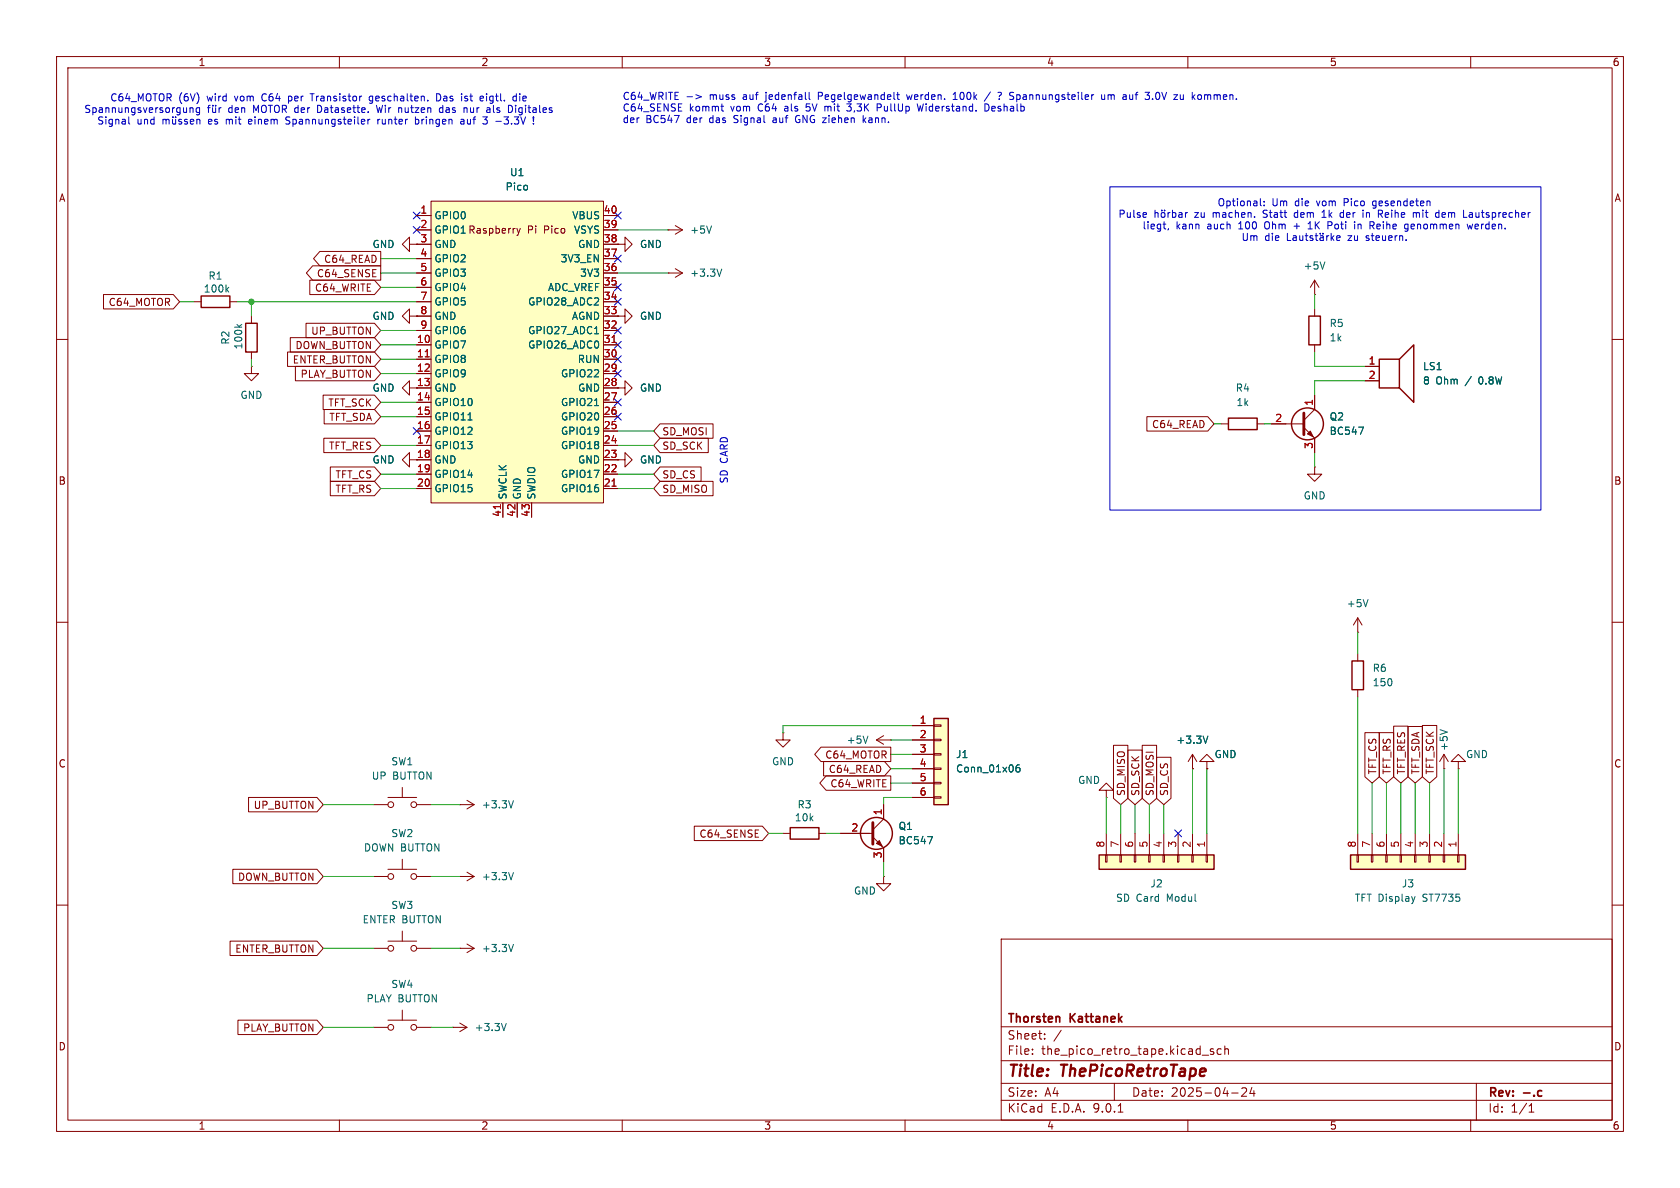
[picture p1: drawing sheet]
<svg xmlns="http://www.w3.org/2000/svg" width="297mm" height="210mm" viewBox="0 0 297 210" stroke-linecap="round" stroke-linejoin="round" font-family="sans-serif">
<g fill="none" stroke="#840000" stroke-width=".18">
<path d="M10 10h277v190h-277zM12 12h273v186h-273zM60 10v2M110 10v2M160 10v2M210 10v2M260 10v2M72.4 43.2v-1.3l-1.3 1.3 1.3 1.3v-1.3h1.3M73.7 43.2h.1M109.2 43.2h1.3v-1.3l1.3 1.3-1.3 1.3v-1.3M109.2 43.2h.1M10 60h2"/>
<path d="M285 60h2M10 110h2M285 110h2M255.3 135.9h.1M255.3 133.4l-.8 1.2M255.3 133.4l.7 1.2M255.3 133.4v2.5M10 160h2M177 166h108v32h-108zM285 160h2M60 198v2M110 198v2"/>
<path d="M160 198v2M177 194.5h108M177 191.5h108M177 187.5h108M177 181.5h108M182.5 186.3v.1M182.5 185.5v.1M184.7 183.6v.1M184.7 182.8v.1M187.6 182.1l-1.3 2M197 191.5v3M197.7 196.6h.8"/>
<path d="M210 198v2M212.5 186.5h1.2M214.5 185.5l-.3-.1-.2 .2v.2l.5 .2v.3h-.5M215.9 185.5l-.4-.1-.3 .3v.4l.1 .2h.6M216.5 185.5l.2-.1 .4 .1 .1 .9M216.5 184.9v1.5M217.7 193.2h1.2M219.5 192.4l.6-.1 .2 .1 .1 .3-.9 1.1h.9M221.3 192.2l-.3 1.1h.9M221.7 192.8v1M260 198v2M261 191.5v6.5"/>
<path d="M270.3 196.6h.9M270.3 195.5l.4-.4v1.5"/>
</g>
<path d="M272.4 192.8l.2 .1M272.6 193.7l-.2 .1" fill="none" stroke="#840000" stroke-width=".3"/>
<path d="M254.6 129l1.2 .4" fill="none" stroke="#006464" stroke-width=".18"/>
<path d="M76.2 35.6h30.5v53.3h-30.5z" fill="#ffffc2"/>
<g fill="none" stroke="#840000" stroke-width=".18">
<path d="M73.7 38.1h2.5M76.2 35.6h30.5v53.3h-30.5zM106.7 38.1h2.5M73.7 40.6h2.5M73.7 43.2h2.5M73.7 45.7h2.5M73.7 48.3h2.5M73.7 50.8h2.5M73.7 53.3h2.5M73.7 55.9h2.5M73.7 58.4h2.5M91.4 40.4l.3 .8"/>
<path d="M91.7 41.2l-.3 .4M92 40.4l-.3 .8M106.7 40.6h2.5M106.7 43.2h2.5M106.7 45.7h2.5M106.7 48.3h2.5M106.7 50.8h2.5M106.7 53.3h2.5M106.7 55.9h2.5M106.7 58.4h2.5M109.2 55.9h1.3v-1.3l1.3 1.3-1.3 1.3v-1.3M109.2 55.9h.1"/>
<path d="M232.4 52.1h.1M232.4 49.5v2.6M232.4 54.6v1.3M232.4 49.5l-.8 1.3M232.4 49.5l.8 1.3M73.7 61h2.5M73.7 63.5h2.5M73.7 66h2.5M73.7 68.6h2.5M73.7 71.1h2.5M73.7 73.7h2.5M73.7 76.2h2.5"/>
<path d="M73.7 78.7h2.5M106.7 61h2.5M106.7 63.5h2.5M106.7 66h2.5M106.7 68.6h2.5M106.7 71.1h2.5M106.7 73.7h2.5M106.7 76.2h2.5M106.7 78.7h2.5M215.9 74.9h1.3M222.2 74.9h1.3M224.8 74.9h5.7"/>
<path d="M230.5 75.6l1.9 1.9v2.5M232.4 69.9v2.5l-1.9 1.9M232.4 61v1.2M73.7 81.3h2.5M73.7 83.8h2.5M73.7 86.4h2.5M88.9 88.9v2.5M91.4 88.9v2.5M94 88.9v2.5M106.7 81.3h2.5M106.7 83.8h2.5M106.7 86.4h2.5"/>
<path d="M232.4 82.6v1.2h1.3l-1.3 1.3-1.3-1.3h1.3M232.4 82.6h.1M240 111.8h.1M240 109.2v2.6M240 115.6v1.2M240 109.2l-.7 1.3M240 109.2l.8 1.3M138.4 129.5v1.3h1.3l-1.3 1.3-1.2-1.3h1.2M138.4 129.5h.1M240 121.9v1.3M257.8 134.6h1.3l-1.3-1.2-1.3 1.2h1.3v1.3M257.8 135.9h.1"/>
</g>
<path d="M75.2 63.1h.7M108.2 60.5h.7M88.5 89.2v.7M108.2 85.9h.7" fill="none" stroke="#a90000" stroke-width=".18"/>
<path d="M105.1 59h.7M234.2 46.3l-.4 1.3M82.7 74.2h.8M105.1 71.7h.7M240.2 75.5h.8l-.5 1.3M241.8 106l-.4 1.3" fill="none" stroke="#006464" stroke-width=".18"/>
<g fill="none" stroke="#840000" stroke-width=".25">
<path d="M231.4 55.9h2v5.1h-2zM217.2 73.9h5v2h-5zM239 116.8h2v5.1h-2z"/>
<circle cx="231.1" cy="74.9" r="2.82"/>
</g>
<path d="M230.5 73v3.8" fill="none" stroke="#840000" stroke-width=".51"/>
<path d="M231.1 76.7l.5-.5 .6 1z" fill="#840000" stroke="#840000" stroke-width=".18"/>
<path d="M165.1 127h2.5v15.2h-2.5z" fill="#ffffc2"/>
<path d="M35.6 52.3h5v2.1h-5zM43.4 57.2h2.1v5h-2.1zM165.1 127h2.5v15.2h-2.5zM139.7 146.3h5.1v2h-5.1z" fill="none" stroke="#840000" stroke-width=".25"/>
<g fill="none" stroke="#840000" stroke-width=".18">
<path d="M119.4 39.9l1.2 .7M34.3 53.3h1.3M40.6 53.3h1.3M44.4 55.9v1.3M118.1 48.3h.1M118.1 40.6h.1M118.1 48.3h2.5M118.1 40.6h2.5M119.4 47.5l1.2 .8M120.6 48.3l-1.2 .7M120.6 40.6l-1.2 .8M44.4 62.2v1.3"/>
<path d="M161.3 128.3h3.8M161.3 130.8h3.8M161.3 133.4h3.8M161.3 135.9h3.8M161.3 138.4h3.8M165.1 128.1h1.3v.3h-1.3zM165.1 130.7h1.3v.2h-1.3zM165.1 133.2h1.3v.3h-1.3zM165.1 135.8h1.3v.2h-1.3zM165.1 138.3h1.3v.3h-1.3zM138.4 147.3h1.3M144.8 147.3h1.2"/>
<path d="M161.3 141h3.8M165.1 140.8h1.3v.3h-1.3z"/>
</g>
<path d="M125.8 39.9l-.4 1.3M40.1 51.1l.3 .5M40.4 50.8l-.4 .5M41.9 57.3l.5 .5M42.7 57.3l-.4 .4M127.6 47.6l-.4 1.2M180.2 135.2l-.4 .1a.86 .86 0 0 0 0 1.2l.5-.2v-.4l-.2-.2h-.3l-.2 .2" fill="none" stroke="#006464" stroke-width=".18"/>
<path d="M194.3 151.1h20.3v2.6h-20.3z" fill="#ffffc2"/>
<g fill="none" stroke="#840000" stroke-width=".25">
<path d="M194.3 151.1h20.3v2.6h-20.3z"/>
<circle cx="154.9" cy="147.3" r="2.82"/>
</g>
<g fill="none" stroke="#840000" stroke-width=".18">
<path d="M210.8 135.9h.1M210.8 133.4v2.5M210.8 133.4l-.7 1.2M210.8 133.4l.8 1.2M213.4 134.6h1.2l-1.2-1.2-1.3 1.2h1.3v1.3M213.4 135.9h.1M148.6 147.3h5.7M154.3 148l1.9 1.9v2.5M156.2 154.9v1.3h1.3l-1.3 1.3-1.3-1.3h1.3M156.2 154.9h.1M156.2 142.2v2.6l-1.9 1.9M195.5 151.1h.2v1.3h-.2z"/>
<path d="M195.6 147.3v3.8M198 151.1h.2v1.3h-.2zM198.1 147.3v3.8M200.5 151.1h.3v1.3h-.3zM200.7 147.3v3.8M203.1 151.1h.2v1.3h-.2zM203.2 147.3v3.8M205.6 151.1h.3v1.3h-.3zM205.7 147.3v3.8M208.2 151.1h.2v1.3h-.2zM208.3 147.3v3.8M210.7 151.1h.2v1.3h-.2z"/>
<path d="M210.8 147.3v3.8M213.2 151.1h.3v1.3h-.3zM213.4 147.3v3.8"/>
</g>
<path d="M154.3 145.4v3.8" fill="none" stroke="#840000" stroke-width=".51"/>
<path d="M154.9 149.1l.5-.5 .6 1z" fill="#840000" stroke="#840000" stroke-width=".18"/>
<path d="M213.5 130.1l-.4 1.3M164 147.9h.8l-.5 1.3" fill="none" stroke="#006464" stroke-width=".18"/>
<path d="M238.8 151.1h20.3v2.6h-20.3z" fill="#ffffc2"/>
<path d="M243.8 63.5h3.6v5.1h-3.6zM247.4 63.5l2.5-2.5v10.1l-2.5-2.5M238.8 151.1h20.3v2.6h-20.3z" fill="none" stroke="#840000" stroke-width=".25"/>
<g fill="none" stroke="#840000" stroke-width=".18">
<path d="M73.7 38.1h2.5M106.7 38.1h2.5M18.3 52.1h12.3l1.1 1.2-1.1 1.3h-12.3zM51.3 59.7h14.9l1.1 1.3-1.1 1.2h-14.9zM54.1 57.1h12.1l1.1 1.3-1.1 1.3h-12.1zM54.8 49.5h11.4l1.1 1.3-1.1 1.3h-11.4zM55.3 47h12v2.5h-12l-1.1-1.2zM56.5 44.4h10.8v2.6h-10.8l-1.1-1.3zM72.4 55.9v-1.3l-1.3 1.3 1.3 1.3v-1.3h1.3M73.7 55.9h.1M73.7 43.2h.1M73.7 40.6h2.5"/>
<path d="M73.7 43.2h2.5M73.7 45.7h2.5M73.7 48.3h2.5M73.7 50.8h2.5M73.7 53.3h2.5M73.7 55.9h2.5M73.7 58.4h2.5M106.7 40.6h2.5M106.7 43.2h2.5M106.7 45.7h2.5M106.7 48.3h2.5M106.7 50.8h2.5"/>
<path d="M106.7 53.3h2.5M106.7 55.9h2.5M106.7 58.4h2.5M109.2 43.2h.1M109.2 55.9h.1M44.4 64.8v1.2h1.3l-1.3 1.3-1.2-1.3h1.2M44.4 64.8h.1M50.8 62.2h15.4l1.1 1.3-1.1 1.3h-15.4zM52.2 64.8h14l1.1 1.2-1.1 1.3h-14zM57.1 69.8h9.1l1.1 1.3-1.1 1.3h-9.1zM57.2 77.5h9l1.1 1.2-1.1 1.3h-9zM57.3 72.4h8.9l1.1 1.3-1.1 1.2h-8.9z"/>
<path d="M72.4 68.6v-1.3l-1.3 1.3 1.3 1.3v-1.3h3.8M73.7 61h2.5M73.7 63.5h2.5M73.7 66h2.5M73.7 71.1h2.5M73.7 73.7h2.5M73.7 76.2h2.5M73.7 78.7h2.5M106.7 61h2.5M106.7 63.5h2.5M106.7 66h2.5M106.7 68.6h2.5"/>
<path d="M106.7 71.1h2.5M106.7 73.7h2.5M106.7 76.2h2.5M106.7 78.7h2.5M109.2 68.6h1.3v-1.3l1.3 1.3-1.3 1.3v-1.3M109.2 68.6h.1M116.7 77.5h8.5v2.5h-8.5l-1.1-1.3zM116.7 74.9h9.4v2.6h-9.4l-1.1-1.3zM202.8 73.7h10.7l1.1 1.2-1.1 1.3h-10.7zM224.8 74.9h2.5M232.4 69.9v2.5M232.4 77.5v2.5"/>
<path d="M241.3 64.8h2.5M241.3 67.3h2.5M58.4 82.5h7.8l1.1 1.3-1.1 1.3h-7.8zM58.4 85.1h7.8l1.1 1.3-1.1 1.2h-7.8zM72.4 81.3v-1.3l-1.3 1.3 1.3 1.3v-1.3h3.8M73.7 83.8h2.5M73.7 86.4h2.5M88.9 88.9v2.5M91.4 88.9v2.5M94 88.9v2.5M106.7 81.3h2.5M106.7 83.8h2.5"/>
<path d="M106.7 86.4h2.5M109.2 81.3h1.3v-1.3l1.3 1.3-1.3 1.3v-1.3M109.2 81.3h.1M116.7 85.1h9.4v2.5h-9.4l-1.1-1.2zM116.7 82.5h7.2v2.6h-7.2l-1.1-1.3zM71.1 139.2v1.8M145.1 132.1h12.4v2.5h-12.4l-1.1-1.2zM145.6 134.6h10.8l1.1 1.3-1.1 1.3h-10.8zM146 137.2h11.5v2.5h-11.5l-1.1-1.3zM154.9 130.8l1.3 .8M154.9 130.8h2.6M156.2 130l-1.3 .8"/>
<path d="M157.5 130.8h.1M161.3 130.8h3.8M161.3 128.3h3.8M161.3 133.4h3.8M161.3 135.9h3.8M161.3 138.4h3.8M195.6 139.7h1.2l-1.2-1.3-1.3 1.3h1.3v1.3M196.8 131.8h2.6v9.3l-1.3 1.1-1.3-1.1zM199.4 132.6h2.5v8.5l-1.2 1.1-1.3-1.1zM201.9 131.8h2.6v9.3l-1.3 1.1-1.3-1.1zM204.5 133.9h2.5v7.2l-1.3 1.1-1.2-1.1zM210.8 135.9h.1"/>
<path d="M213.4 135.9h.1M241.3 129.5h2.5v7.8l-1.2 1.1-1.3-1.1zM243.8 129.5h2.6v7.8l-1.3 1.1-1.3-1.1zM246.4 128.4h2.5v8.9l-1.3 1.1-1.2-1.1zM248.9 128.4h2.6v8.9l-1.3 1.1-1.3-1.1zM251.5 128.2h2.5v9.1l-1.3 1.1-1.2-1.1zM41.2 153.7h14.8l1.1 1.2-1.1 1.3h-14.8zM43.9 141h12.1l1.1 1.2-1.1 1.3h-12.1zM66 142.2h2.6M66 154.9h2.6M68.6 141h5.1M68.6 153.7h5.1"/>
<path d="M71.1 151.9v1.8M73.7 142.2h2.5M73.7 154.9h2.5M81.3 154.9h.1M81.3 142.2h.1M81.3 142.2h2.5M81.3 154.9h2.5M82.5 154.2l1.3 .7M82.5 141.5l1.3 .7M83.8 154.9l-1.3 .8M83.8 142.2l-1.3 .8M122.7 146h12.1l1.1 1.3-1.1 1.3h-12.1z"/>
<path d="M148.6 147.3h5.1M156.2 142.2v2.6M156.2 149.9v2.5M161.3 141h3.8M195.6 141h.1M239.9 151.1h.3v1.3h-.3zM240 147.3v3.8M242.4 151.1h.3v1.3h-.3zM242.6 147.3v3.8M245 151.1h.2v1.3h-.2zM245.1 147.3v3.8M247.5 151.1h.3v1.3h-.3z"/>
<path d="M247.6 147.3v3.8M250.1 151.1h.2v1.3h-.2zM250.2 147.3v3.8M252.6 151.1h.3v1.3h-.3zM252.7 147.3v3.8M255.1 151.1h.3v1.3h-.3zM255.3 147.3v3.8M257.7 151.1h.2v1.3h-.2zM257.8 147.3v3.8M40.7 166.4h15.3l1.1 1.2-1.1 1.3h-15.3zM66 167.6h2.6M68.6 166.4h5.1"/>
<path d="M71.1 164.6v1.8M71.1 178.6v1.7M73.7 167.6h2.5M81.3 167.6h.1M81.3 167.6h2.5M82.5 166.9l1.3 .7M83.8 167.6l-1.3 .8M42.1 180.3h13.9l1.1 1.3-1.1 1.3h-13.9zM66 181.6h2.6M68.6 180.3h5.1M73.7 181.6h2.5M80 181.6h.1"/>
<path d="M80 181.6h2.5M81.3 180.8l1.2 .8M82.5 181.6l-1.2 .8"/>
<circle cx="69.1" cy="142.2" r=".51"/>
<circle cx="69.1" cy="154.9" r=".51"/>
<circle cx="73.2" cy="142.2" r=".51"/>
<circle cx="73.2" cy="154.9" r=".51"/>
<circle cx="69.1" cy="167.6" r=".51"/>
<circle cx="73.2" cy="167.6" r=".51"/>
<circle cx="69.1" cy="181.6" r=".51"/>
<circle cx="73.2" cy="181.6" r=".51"/>
</g>
<g fill="none" stroke="#006464" stroke-width=".18">
<path d="M105.1 59h.7M82.7 74.2h.8M105.1 71.7h.7M240.2 75.5h.8l-.5 1.3M153.4 130.1l-.4 1.3M180.2 135.2l-.4 .1a.86 .86 0 0 0 0 1.2l.5-.2v-.4l-.2-.2h-.3l-.2 .2M213.5 130.1l-.4 1.3M90.8 154.2l-.5 1.3M90.8 141.5l-.5 1.3M164 147.9h.8l-.5 1.3M250.2 158.5l-.3 .8M90.8 166.9l-.5 1.3"/>
<path d="M89.5 180.9l-.4 1.3"/>
</g>
<g fill="none" stroke="#009600" stroke-width=".18">
<path d="M31.7 53.3h2.6M41.9 53.3h31.8M44.4 53.3v2.6M67.3 45.7h6.4M67.3 48.3h6.4M67.3 58.4h6.4M67.3 50.8h6.4M109.2 40.6h8.9M109.2 48.3h8.9M232.4 52.1v2.5M44.4 63.5v1.3M67.3 78.7h6.4"/>
<path d="M67.3 63.5h6.4M67.3 71.1h6.4M67.3 61h6.4M67.3 73.7h6.4M67.3 66h6.4M109.2 76.2h6.4M109.2 78.7h6.4M214.6 74.9h1.3M223.5 74.9h1.3M232.4 62.2v2.6h8.9M241.3 67.3h-8.9v2.6M67.3 83.8h6.4"/>
<path d="M67.3 86.4h6.4M109.2 83.8h6.4M109.2 86.4h6.4M232.4 80v2.6M240 111.8v3.8M157.5 135.9h3.8M157.5 133.4h3.8M157.5 130.8h3.8M157.5 138.4h3.8M161.3 128.3h-22.9v1.2M210.8 135.9v11.4M213.4 135.9v11.4"/>
<path d="M240 123.2v24.1M242.6 138.4v8.9M245.1 138.4v8.9M247.6 138.4v8.9M250.2 138.4v8.9M252.7 138.4v8.9M255.3 135.9v11.4M257.8 135.9v11.4M57.1 142.2h8.9M57.1 154.9h8.9M76.2 142.2h5.1M76.2 154.9h5.1"/>
<path d="M135.9 147.3h2.5M146 147.3h2.6M156.2 152.4v2.5M161.3 141h-5.1v1.2M195.6 141v6.3M198.1 142.2v5.1M200.7 142.2v5.1M203.2 142.2v5.1M205.7 142.2v5.1M57.1 167.6h8.9M76.2 167.6h5.1M57.1 181.6h8.9"/>
<path d="M76.2 181.6h3.8"/>
</g>
<g fill="none" stroke="#000084" stroke-width=".18">
<path d="M73.1 37.5l1.2 1.2M74.3 37.5l-1.2 1.2M108.6 37.5l1.2 1.2M109.8 37.5l-1.2 1.2M73.1 40l1.2 1.2M74.3 40l-1.2 1.2M108.6 50.2l1.2 1.2M108.6 57.8l1.2 1.2M108.6 52.7l1.2 1.2M108.6 45.1l1.2 1.2M109.8 50.2l-1.2 1.2M109.8 57.8l-1.2 1.2"/>
<path d="M109.8 52.7l-1.2 1.2M109.8 45.1l-1.2 1.2M73.1 75.6l1.2 1.2M74.3 75.6l-1.2 1.2M108.6 65.4l1.2 1.2M108.6 62.9l1.2 1.2M108.6 60.4l1.2 1.2M108.6 73.1l1.2 1.2M108.6 70.5l1.2 1.2M109.8 65.4l-1.2 1.2M109.8 62.9l-1.2 1.2M109.8 60.4l-1.2 1.2"/>
<path d="M109.8 73.1l-1.2 1.2M109.8 70.5l-1.2 1.2M207.7 146.7l1.2 1.2M208.9 146.7l-1.2 1.2"/>
</g>
<g fill="none" stroke="#0000c2" stroke-width=".18">
<path d="M33.6 19v.9M33.6 19.1v.1M34.1 19.1v.8M34.8 19.1l-.1 .2v.5l.2 .1 .4-.1M35.3 19v1.1l-.3 .2h-.3M36.7 19h.5M36.9 18.7v1.2M37.6 19v.8l.3 .1 .2-.1M38.1 19v.9M38.7 19v.9M39.1 19l-.4 .3M51 17v1.3"/>
<path d="M51 17.8h.1M51.1 17l-.1 .1M54.8 16.6h.7M55.2 16.6v1.2M56.1 18.6v1.3h.3M65.8 18.1l-.2 .2-.3-.1M65.9 17.1l-.4-.1-.2 .2 .1 .6h.5M66.5 18.6l.4 1.3 .2-.9M71 19.1v.1M77.2 16.6a.64 .64 0 0 1 .7 .6 .64 .64 0 0 1-.7 .6zM78.3 19.1l-.4-.1-.2 .3 .1 .5h.5M78.3 18.6v1.3"/>
<path d="M82.2 17.8h.4M82.2 19l.4 .2v.7M82.6 17.1l-.3-.1-.1 .2v.2l.4 .1M85.3 17l.2 .3-.6 .1M85.4 17.8h-.1M86 16.6v.1M90.6 18.9v.4l-.1 .4M90.7 17.7l.2 .1h.4M91.2 18.6v.1M91.2 19v.9M91.3 17.1l-.4-.1-.2 .1M91.3 16.6v1.2"/>
<path d="M91.9 16.6v.1M91.9 17v.8M121.5 17.1h.9M123 16.7l1 .4-1 .4M127.4 18.8h.5M127.7 19.6h.2M142.5 19.5l.2 .1M143 16.3v1.1l.2 .2M143.2 18.4h-.6l-.1 .6 .2-.2M144.7 17h.5M145.2 16.3h-.5v1.3M149.7 19.5l.2 .1h.5"/>
<path d="M150.2 18.8l.2 .1M155.8 18.8l-.2 .2h-.5M158.5 16.7h.5M158.7 16.3v1.1l.3 .2M160.3 16.7l.2 .9 .3-.6M162.2 18.4l.3 1.2 .2-.9 .2 .9 .3-1.2M168.5 17.6h.7M168.5 16.7l.4-.4v1.3M174.1 18.4a.64 .64 0 0 1 .8 .6 .64 .64 0 0 1-.8 .6zM175.1 16.3l-1.1 1.6M176.4 16.4l.4-.1 .2 .2-.3 .6M176.7 17.5v.1"/>
<path d="M194.7 16.7l.1 .8 .3 .1 .2-.1M195.3 16.7v.9M195.9 16.7v.9M196.3 16.7l-.4 .2M199.7 16.7v.7l.4 .2M203.8 17.5v.1M209.2 17.5l-.4 .1M209.2 16.7v.9M210.8 16.3v1.3M22.8 20.7v1.1l.1 .1M28.8 21.1v.8M28.9 21.1l-.1 .1"/>
<path d="M29.3 21.1l.1 .2M29.4 21.3v.6M29.4 21.1v.2M29.8 21.1l.1 .8M30.5 21.1l.1 .8h.3l.1-.1M31 21.1v.8M31.7 21.1v.3l.4 .2v.2l-.1 .1h-.4M32.7 21.1v.3l.4 .2 .1 .2-.2 .1h-.4M33.6 21.5l.7-.1-.1-.3h-.4l-.2 .2 .1 .6h.5M34.8 21.2l.2-.1h.3v.8M34.8 21.1v.8M40 21.2l.4-.1 .1 .2"/>
<path d="M40 21.1v.8M40.5 21.3l.2-.2h.3l.1 .8M40.5 21.3v.6M41.7 21.1v.8M42.1 21.1h.5M42.3 20.7v1.1l.3 .1M44.1 21.1l-.2 .2v.5l.2 .1M44.5 21.4l-.6 .1M50.5 21.9h.5M50.6 20.8v.3l.4 .2M65 21.1v.8M65.4 21.1l-.4 .2"/>
<path d="M66.8 21.1v.8M67.2 21.1l-.4 .2M73.4 21.1h.4l.2 .2-.1 .6h-.5M73.4 20.7v1.2M81.5 21.1h.5v.8M82 21.4h-.4l-.2 .2 .2 .3h.4M85.9 21.1l.2 .3v.3l-.2 .2M86.1 20.7l-.4 .4M94.2 20.7l.1 .7M94.3 21.8v.1M94.3 20.7v.7M94.4 20.7l-.1 .7"/>
<path d="M136.8 20.8l-.1 .1M136.8 21.2l-.2 .2 .2 .3M140.9 20.5a.72 .72 0 0 0 .1 1.2M152.6 20.4v1.3M152.7 21.2l.4 .5M153.1 20.8l-.5 .5M196.2 33h76.2v57.2h-76.2zM202.5 37.6l.2 .3-.6 .1M202.6 38.4h-.1M204.2 37.2v1.2M204.2 37.7l.2-.1h.3v.8M205.3 37.7l.2-.1 .4 .1v.5l-.1 .2h-.3l-.2-.1z"/>
<path d="M205.4 37.2v.1M205.6 39.6h.5M205.9 37.2v.1M206.5 37.6v.8M206.9 37.6l-.4 .2M207.3 37.6h.3l.3 .2-.1 .6h-.5M207.3 37.2v1.2M208.4 37.6h.5l.1 .8M209 37.9h-.5l-.1 .2 .1 .3h.5M209.6 37.6v.8M209.9 37.6l-.3 .2M214.5 37.6v.8"/>
<path d="M214.7 37.6l-.2 .1M215 37.6v.2M215 37.8v.6M215.1 37.6l-.1 .2M215.5 37.6l.1 .8M216.6 37.6l.1 .8M216.7 37.9h-.4l-.2 .2 .2 .3h.4M217.4 37.6l-.1 .2v.5l.2 .1h.4M218.4 37.2v1.2M218.5 37.6l-.1 .1M218.9 37.6v.8M219.6 37.6v.8h.4"/>
<path d="M220 37.6l.1 .3-.6 .1M220.6 37.6v.8M220.7 37.6l-.1 .1M221.1 37.6l.1 .8M221.8 38.3v.1M222.8 35.1v1.1l.2 .2M223.5 36.3v.1M223.5 35.6v.1M228.8 40h.9M228.9 37.6l-.1 .2 .1 .6M231.3 39.6l.3-.4v1.3M233.7 38.4h.7"/>
<path d="M233.7 37.5l.4-.3v1.2M235.4 39.8l-.6 .1M237 37.6h.5M237 38.4h.5M239.5 39.6v.9M240.1 39.6v.9M240.3 39.6l-.2 .1M241.6 37.6v.8M241.7 37.6l-.1 .1M242.5 39.9l.4 .6M242.7 36.7l.1 .1M242.9 39.3v.3l-.1 .2-.6 .1"/>
<path d="M242.9 35.5l-.2 .3v.3l.2 .3M244 37.8l.4 .6M244.4 37.6l-.2 .2h-.5M248.8 39.6l.1 .1M248.9 39.6v1l-.1 .2M250.3 37.6l.1 .2M250.4 37.8v.6M250.5 37.6l-.1 .2M250.9 37.6v.8M255.4 37.6h-.3l-.2 .2 .1 .6h.4M255.5 37.9l-.6 .1M259.4 39.6l.2 .9 .3-.6 .2 .6 .2-.9"/>
<path d="M259.8 37.6h.3l.2 .2M260.3 37.9h-.4l-.2 .2 .2 .3h.4M206 40.5h.1M206.6 40.4l-.1 .2M227.6 41.2v1.3h.6M228.6 41.7h.5l.1 .8M229.2 42h-.5l-.1 .2 .1 .3h.5M229.8 41.7v.8h.3l.2-.1M230.3 41.7v.8M230.7 41.7h.5M230.9 41.2v1.1l.3 .2M231.3 40.5h.7"/>
<path d="M232.1 41.7h-.3l-.2 .1v.2l.5 .1v.4h-.5M232.5 41.7h.5M232.7 41.2v1.1l.3 .2M233.4 41.7h.5v.8M233.9 42h-.4l-.2 .2 .2 .3h.4M234.6 41.7v.8M234.9 41.7l-.3 .2M235.3 41.2v1.3M235.5 42l.3 .5M235.8 41.7l-.5 .4M236.3 42.1l.6-.1-.1-.3h-.3l-.2 .1 .1 .7h.4M242 41.7h-.3l-.2 .1 .1 .2 .4 .1v.4h-.5"/>
<path d="M242.4 41.7h.5M242.6 41.2v1.1l.3 .2M243.3 42.1l.6-.1-.1-.3h-.4l-.1 .1v.7h.5M244.4 41.7l.1 .8h.3l.2-.1M245 41.7v.8M245.5 42.1l.6-.1-.1-.3h-.3l-.2 .1 .1 .7h.4M246.6 41.7v.8M247 41.7l-.4 .2M247.4 41.8l.2-.1h.3l.1 .8M247.4 41.7v.8M248.6 42.4v.1M248.9 40.4l-.1 .1"/>
</g>
<path d="M75.2 63.1h.7M108.2 60.5h.7M88.5 89.2v.7M108.2 85.9h.7" fill="none" stroke="#a90000" stroke-width=".18"/>
<circle cx="44.4" cy="53.3" r=".46" fill="#009600" stroke="#009600" stroke-width=".18"/>
<g font-size="2.8" fill="#840000">
<text x="178" y="190.9">Title:</text>
<text x="187.7" y="190.9">ThePicoRetroTape</text>
</g>
<g font-size="2.1" fill="#840000">
<text x="178" y="184">Sheet:</text>
<text x="178" y="181.2">Thorsten</text>
<text x="189.2" y="181.2">Kattanek</text>
<text x="178" y="186.7">File:</text>
<text x="184.1" y="186.7">the_pico_retro_tape.kicad_sch</text>
<text x="178" y="196.9">KiCad</text>
<text x="178" y="194.1">Size:</text>
<text x="184.7" y="194.1">A4</text>
<text x="185.7" y="196.9">E.D.A.</text>
<text x="193.3" y="196.9">9.0.1</text>
<text x="200" y="194.1">Date:</text>
<text x="207" y="194.1">2025-04-24</text>
<text x="263" y="194.3">Rev:</text>
<text x="263" y="196.9">Id:</text>
<text x="267.1" y="196.9">1/1</text>
<text x="269.4" y="194.3">-.c</text>
</g>
<g font-size="1.8" fill="#840000">
<text x="35" y="11.9">1</text>
<text x="85" y="11.9">2</text>
<text x="135" y="11.9">3</text>
<text x="185" y="11.9">4</text>
<text x="235" y="11.9">5</text>
<text x="285" y="11.9">6</text>
<text x="10.3" y="35.9">A</text>
<text x="285.3" y="35.9">A</text>
<text x="76.7" y="41.5">GPIO1 Raspberry</text>
<text x="93.2" y="41.5">Pi</text>
<text x="96.3" y="41.5">Pico</text>
<text x="57.2" y="46.7">C64_READ</text>
<text x="55.6" y="51.8">C64_WRITE</text>
<text x="55.9" y="49.2">C64_SENSE</text>
<text x="19.1" y="54.3">C64_MOTOR</text>
<text x="54.9" y="59.4">UP_BUTTON</text>
<text x="51.6" y="64.5">ENTER_BUTTON</text>
<text x="52.1" y="61.9">DOWN_BUTTON</text>
<text x="53" y="67">PLAY_BUTTON</text>
<text x="73.6" y="68.3">13</text>
<text x="57.9" y="72.1">TFT_SCK</text>
<text x="58.1" y="74.6">TFT_SDA</text>
<text x="117" y="77.2">SD_MOSI</text>
<text x="203.6" y="75.9">C64_READ</text>
<text x="58.1" y="79.7">TFT_RES</text>
<text x="73.6" y="81">18</text>
<text x="117" y="79.7">SD_SCK</text>
<text x="10.3" y="85.9">B</text>
<text x="59.2" y="84.8">TFT_CS</text>
<text x="59.2" y="87.3">TFT_RS</text>
<text x="117" y="87.3">SD_MISO</text>
<text x="117" y="84.8">SD_CS</text>
<text x="285.3" y="85.9">B</text>
<text x="10.3" y="135.9">C</text>
<text x="145.8" y="134.3">C64_MOTOR</text>
<text x="146.4" y="136.8">C64_READ</text>
<text x="243.5" y="137" transform="rotate(-90 243.5 137)">TFT_CS</text>
<text x="246.1" y="137" transform="rotate(-90 246.1 137)">TFT_RS</text>
<text x="248.6" y="137" transform="rotate(-90 248.6 137)">TFT_RES</text>
<text x="251.1" y="137" transform="rotate(-90 251.1 137)">TFT_SDA</text>
<text x="253.7" y="137" transform="rotate(-90 253.7 137)">TFT_SCK</text>
<text x="285.3" y="135.9">C</text>
<text x="44.8" y="143.2">UP_BUTTON</text>
<text x="146.7" y="139.4">C64_WRITE</text>
<text x="199.1" y="140.8" transform="rotate(-90 199.1 140.8)">SD_MISO</text>
<text x="201.6" y="140.8" transform="rotate(-90 201.6 140.8)">SD_SCK</text>
<text x="204.2" y="140.8" transform="rotate(-90 204.2 140.8)">SD_MOSI</text>
<text x="206.7" y="140.8" transform="rotate(-90 206.7 140.8)">SD_CS</text>
<text x="123.6" y="148.3">C64_SENSE</text>
<text x="42" y="155.9">DOWN_BUTTON</text>
<text x="41.5" y="168.6">ENTER_BUTTON</text>
<text x="10.3" y="185.9">D</text>
<text x="42.9" y="182.6">PLAY_BUTTON</text>
<text x="285.3" y="185.9">D</text>
<text x="35" y="199.9">1</text>
<text x="85" y="199.9">2</text>
<text x="135" y="199.9">3</text>
<text x="185" y="199.9">4</text>
<text x="235" y="199.9">5</text>
<text x="285" y="199.9">6</text>
</g>
<g font-size="1.8" fill="#0000c2">
<text x="110" y="17.9">C64_WRITE</text>
<text x="125.6" y="17.9">muss</text>
<text x="131.6" y="17.9">auf</text>
<text x="135.8" y="17.9">jedenfall</text>
<text x="145.3" y="17.9">Pegelgewandelt</text>
<text x="161.2" y="17.9">werden.</text>
<text x="169.6" y="17.9">100k</text>
<text x="177.9" y="17.9">?</text>
<text x="180.2" y="17.9">Spannungsteiler</text>
<text x="196.6" y="17.9">um</text>
<text x="200.6" y="17.9">auf</text>
<text x="204.8" y="17.9">3.0V</text>
<text x="210.1" y="17.9">zu</text>
<text x="213.4" y="17.9">kommen.</text>
<text x="14.8" y="20.2">Spannungsversorgung</text>
<text x="17.1" y="22.2">Signal</text>
<text x="19.4" y="18.1">C64_MOTOR</text>
<text x="24.2" y="22.2">und</text>
<text x="31.6" y="18.1">(6V)</text>
<text x="36.7" y="18.1">wird</text>
<text x="37.1" y="22.2">es</text>
<text x="40.5" y="20.2">den</text>
<text x="41.8" y="18.1">vom</text>
<text x="44.6" y="22.2">einem</text>
<text x="45" y="20.2">MOTOR der</text>
<text x="46.8" y="18.1">C64</text>
<text x="51.4" y="22.2">Spannungsteiler</text>
<text x="51.6" y="18.1">per</text>
<text x="55.8" y="18.1">Transistor</text>
<text x="56.8" y="20.2">Datasette.</text>
<text x="66.4" y="18.1">geschalten.</text>
<text x="67.5" y="20.2">Wir</text>
<text x="67.8" y="22.2">runter</text>
<text x="71.5" y="20.2">nutzen</text>
<text x="74.7" y="22.2">bringen</text>
<text x="78.4" y="18.1">Das</text>
<text x="79" y="20.2">das</text>
<text x="82.9" y="22.2">auf</text>
<text x="83" y="18.1">ist</text>
<text x="83.5" y="20.2">nur</text>
<text x="86.6" y="18.1">eigtl.</text>
<text x="87.1" y="22.2">3</text>
<text x="87.7" y="20.2">als</text>
<text x="89.5" y="22.2">-3.3V</text>
<text x="91.7" y="20.2">Digitales</text>
<text x="92.6" y="18.1">die</text>
<text x="110" y="19.9">C64_SENSE</text>
<text x="110" y="22">der</text>
<text x="114.2" y="22">BC547</text>
<text x="121.5" y="22">der</text>
<text x="121.9" y="19.9">kommt</text>
<text x="125.7" y="22">das</text>
<text x="129.3" y="19.9">vom</text>
<text x="130.2" y="22">Signal</text>
<text x="134.3" y="19.9">C64</text>
<text x="137.3" y="22">auf</text>
<text x="139.2" y="19.9">als</text>
<text x="141.5" y="22">GNG ziehen</text>
<text x="143.2" y="19.9">5V</text>
<text x="146.6" y="19.9">mit</text>
<text x="150.8" y="19.9">3,3K</text>
<text x="153.8" y="22">kann.</text>
<text x="156.3" y="19.9">PullUp</text>
<text x="163.7" y="19.9">Widerstand.</text>
<text x="175.8" y="19.9">Deshalb</text>
<text x="197.6" y="38.7">Pulse</text>
<text x="201.9" y="40.8">liegt,</text>
<text x="207.9" y="40.8">kann</text>
<text x="211.3" y="38.7">zu</text>
<text x="213.5" y="40.8">auch</text>
<text x="215.2" y="36.7">Optional:</text>
<text x="219.2" y="40.8">100</text>
<text x="223.8" y="38.7">Statt</text>
<text x="224" y="40.8">Ohm</text>
<text x="224.9" y="36.7">Um</text>
<text x="229" y="36.7">die</text>
<text x="229.4" y="40.8">+</text>
<text x="229.5" y="38.7">dem</text>
<text x="232.1" y="40.8">1K</text>
<text x="233.1" y="36.7">vom</text>
<text x="234.6" y="38.7">1k</text>
<text x="235.8" y="40.8">Poti</text>
<text x="238" y="38.7">der</text>
<text x="238" y="36.7">Pico</text>
<text x="240.7" y="40.8">in</text>
<text x="242.2" y="38.7">in</text>
<text x="243.3" y="36.7">gesendeten</text>
<text x="243.6" y="40.8">Reihe</text>
<text x="245.1" y="38.7">Reihe</text>
<text x="250" y="40.8">genommen</text>
<text x="251.5" y="38.7">mit</text>
<text x="255.7" y="38.7">dem</text>
<text x="260.8" y="38.7">Lautsprecher</text>
<text x="261.3" y="40.8">werden.</text>
<text x="219.4" y="42.8">Um</text>
<text x="223.6" y="42.8">die</text>
<text x="238.6" y="42.8">zu</text>
<text x="128.9" y="85.6" transform="rotate(-90 128.9 85.6)">SD CARD</text>
</g>
<g font-size="1.8" fill="#006464">
<text x="89.3" y="33.9">Pico</text>
<text x="90.1" y="31.3">U1</text>
<text x="76.7" y="39">GPIO0</text>
<text x="76.7" y="41.5">GPIO1</text>
<text x="101.1" y="39">VBUS</text>
<text x="101.4" y="41.5">VSYS</text>
<text x="121.9" y="41.5">+5V</text>
<text x="65.8" y="44">GND</text>
<text x="76.7" y="44">GND</text>
<text x="76.7" y="46.6">GPIO2</text>
<text x="99" y="46.6">3V3_EN</text>
<text x="102.1" y="44">GND</text>
<text x="113" y="44">GND</text>
<text x="230.4" y="47.9">+5V</text>
<text x="35.9" y="51.9">100k</text>
<text x="36.8" y="49.6">R1</text>
<text x="76.7" y="49.1">GPIO3</text>
<text x="76.7" y="51.7">GPIO4</text>
<text x="96.8" y="51.7">ADC_VREF</text>
<text x="102.5" y="49.1">3V3</text>
<text x="121.9" y="49.1">+3.3V</text>
<text x="65.8" y="56.7">GND</text>
<text x="76.7" y="54.2">GPIO5</text>
<text x="76.7" y="56.7">GND</text>
<text x="76.7" y="59.3">GPIO6</text>
<text x="93.3" y="54.2">GPIO28_ADC2</text>
<text x="93.3" y="59.3">GPIO27_ADC1</text>
<text x="101" y="56.7">AGND</text>
<text x="113" y="56.7">GND</text>
<text x="235" y="58">R5</text>
<text x="40.7" y="61" transform="rotate(-90 40.7 61)">R2</text>
<text x="43" y="61.9" transform="rotate(-90 43 61.9)">100k</text>
<text x="76.7" y="61.8">GPIO7</text>
<text x="76.7" y="64.4">GPIO8</text>
<text x="93.3" y="61.8">GPIO26_ADC0</text>
<text x="102" y="64.4">RUN</text>
<text x="235" y="60.6">1k</text>
<text x="251.5" y="65.6">LS1</text>
<text x="42.4" y="70.7">GND</text>
<text x="65.8" y="69.4">GND</text>
<text x="76.7" y="66.9">GPIO9</text>
<text x="76.7" y="69.4">GND</text>
<text x="76.7" y="72">GPIO10</text>
<text x="99.1" y="66.9">GPIO22</text>
<text x="99.1" y="72">GPIO21</text>
<text x="102.1" y="69.4">GND</text>
<text x="113" y="69.4">GND</text>
<text x="218.4" y="69.4">R4</text>
<text x="218.5" y="72">1k</text>
<text x="251.5" y="68.2">8</text>
<text x="253.8" y="68.2">Ohm</text>
<text x="259.2" y="68.2">/</text>
<text x="261.7" y="68.2">0.8W</text>
<text x="76.7" y="74.5">GPIO11</text>
<text x="76.7" y="77.1">GPIO12</text>
<text x="99.1" y="74.5">GPIO20</text>
<text x="99.1" y="77.1">GPIO19</text>
<text x="235" y="77.1">BC547</text>
<text x="235" y="74.5">Q2</text>
<text x="65.8" y="82.1">GND</text>
<text x="76.7" y="79.6">GPIO13</text>
<text x="76.7" y="82.1">GND</text>
<text x="99.1" y="79.6">GPIO18</text>
<text x="102.1" y="82.1">GND</text>
<text x="113" y="82.1">GND</text>
<text x="76.7" y="84.7">GPIO14</text>
<text x="76.7" y="87.2">GPIO15</text>
<text x="89.8" y="88.4" transform="rotate(-90 89.8 88.4)">SWCLK</text>
<text x="92.3" y="88.4" transform="rotate(-90 92.3 88.4)">GND</text>
<text x="94.8" y="88.4" transform="rotate(-90 94.8 88.4)">SWDIO</text>
<text x="99.1" y="84.7">GPIO17</text>
<text x="99.1" y="87.2">GPIO16</text>
<text x="230.4" y="88.5">GND</text>
<text x="238" y="107.5">+5V</text>
<text x="242.6" y="119">R6</text>
<text x="242.6" y="121.5">150</text>
<text x="149.6" y="131.7">+5V</text>
<text x="207.9" y="131.7">+3.3V</text>
<text x="69.1" y="135.5">SW1</text>
<text x="136.4" y="135.5">GND</text>
<text x="168.9" y="134.2">J1</text>
<text x="168.9" y="136.8">Conn_01x06</text>
<text x="214.6" y="134.2">GND</text>
<text x="256.1" y="132.8" transform="rotate(-90 256.1 132.8)">+5V</text>
<text x="259.1" y="134.2">GND</text>
<text x="65.6" y="138">UP</text>
<text x="69.4" y="138">BUTTON</text>
<text x="85.1" y="143.1">+3.3V</text>
<text x="140.9" y="143.1">R3</text>
<text x="190.5" y="138.8">GND</text>
<text x="69.1" y="148.2">SW2</text>
<text x="140.4" y="145.4">10k</text>
<text x="158.8" y="149.5">BC547</text>
<text x="158.8" y="146.9">Q1</text>
<text x="64.2" y="150.7">DOWN BUTTON</text>
<text x="85.1" y="155.8">+3.3V</text>
<text x="69.1" y="160.9">SW3</text>
<text x="150.9" y="158.3">GND</text>
<text x="197.2" y="159.6">SD Card</text>
<text x="203.3" y="157.1">J2</text>
<text x="206.4" y="159.6">Modul</text>
<text x="239.4" y="159.6">TFT Display</text>
<text x="247.7" y="157.1">J3</text>
<text x="251.6" y="159.6">ST7735</text>
<text x="64" y="163.4">ENTER BUTTON</text>
<text x="85.1" y="168.5">+3.3V</text>
<text x="64.7" y="177.4">PLAY BUTTON</text>
<text x="69.1" y="174.9">SW4</text>
<text x="83.8" y="182.5">+3.3V</text>
</g>
<g font-size="1.8" fill="#a90000">
<text x="74.2" y="37.8">1</text>
<text x="74.2" y="40.4">2</text>
<text x="106.6" y="37.8">40</text>
<text x="106.6" y="40.4">39</text>
<text x="74.2" y="42.9">3</text>
<text x="74.2" y="45.5">4</text>
<text x="106.6" y="42.9">38</text>
<text x="106.6" y="45.5">37</text>
<text x="74.2" y="48">5</text>
<text x="74.2" y="50.5">6</text>
<text x="74.2" y="53.1">7</text>
<text x="106.6" y="48">36</text>
<text x="106.6" y="50.5">35</text>
<text x="106.6" y="53.1">34</text>
<text x="74.2" y="55.6">8</text>
<text x="74.2" y="58.2">9</text>
<text x="106.6" y="55.6">33</text>
<text x="106.6" y="58.2">32</text>
<text x="73.6" y="60.7">10</text>
<text x="73.6" y="63.2">11</text>
<text x="73.6" y="65.8">12</text>
<text x="106.6" y="60.7">31</text>
<text x="106.6" y="63.2">30</text>
<text x="106.6" y="65.8">29</text>
<text x="241.9" y="64.5">1</text>
<text x="73.6" y="70.9">14</text>
<text x="106.6" y="68.3">28</text>
<text x="106.6" y="70.9">27</text>
<text x="232.2" y="71.8" transform="rotate(-90 232.2 71.8)">1</text>
<text x="241.9" y="67.1">2</text>
<text x="73.6" y="73.4">15</text>
<text x="73.6" y="75.9">16</text>
<text x="106.6" y="73.4">26</text>
<text x="106.6" y="75.9">25</text>
<text x="225.4" y="74.7">2</text>
<text x="73.6" y="78.5">17</text>
<text x="73.6" y="83.6">19</text>
<text x="106.6" y="78.5">24</text>
<text x="106.6" y="81">23</text>
<text x="106.6" y="83.6">22</text>
<text x="232.2" y="79.4" transform="rotate(-90 232.2 79.4)">3</text>
<text x="73.6" y="86.1">20</text>
<text x="106.6" y="86.1">21</text>
<text x="88.6" y="91.5" transform="rotate(-90 88.6 91.5)">41</text>
<text x="91.2" y="91.5" transform="rotate(-90 91.2 91.5)">42</text>
<text x="93.7" y="91.5" transform="rotate(-90 93.7 91.5)">43</text>
<text x="162.5" y="128">1</text>
<text x="162.5" y="130.6">2</text>
<text x="162.5" y="133.1">3</text>
<text x="162.5" y="135.6">4</text>
<text x="162.5" y="138.2">5</text>
<text x="162.5" y="140.7">6</text>
<text x="150.4" y="147.1">2</text>
<text x="156" y="144.2" transform="rotate(-90 156 144.2)">1</text>
<text x="195.3" y="149.9" transform="rotate(-90 195.3 149.9)">8</text>
<text x="197.9" y="149.9" transform="rotate(-90 197.9 149.9)">7</text>
<text x="200.4" y="149.9" transform="rotate(-90 200.4 149.9)">6</text>
<text x="202.9" y="149.9" transform="rotate(-90 202.9 149.9)">5</text>
<text x="205.5" y="149.9" transform="rotate(-90 205.5 149.9)">4</text>
<text x="208" y="149.9" transform="rotate(-90 208 149.9)">3</text>
<text x="210.6" y="149.9" transform="rotate(-90 210.6 149.9)">2</text>
<text x="213.1" y="149.9" transform="rotate(-90 213.1 149.9)">1</text>
<text x="239.8" y="149.9" transform="rotate(-90 239.8 149.9)">8</text>
<text x="242.3" y="149.9" transform="rotate(-90 242.3 149.9)">7</text>
<text x="244.9" y="149.9" transform="rotate(-90 244.9 149.9)">6</text>
<text x="247.4" y="149.9" transform="rotate(-90 247.4 149.9)">5</text>
<text x="249.9" y="149.9" transform="rotate(-90 249.9 149.9)">4</text>
<text x="252.5" y="149.9" transform="rotate(-90 252.5 149.9)">3</text>
<text x="255" y="149.9" transform="rotate(-90 255 149.9)">2</text>
<text x="257.6" y="149.9" transform="rotate(-90 257.6 149.9)">1</text>
<text x="156" y="151.8" transform="rotate(-90 156 151.8)">3</text>
</g>
</svg>
